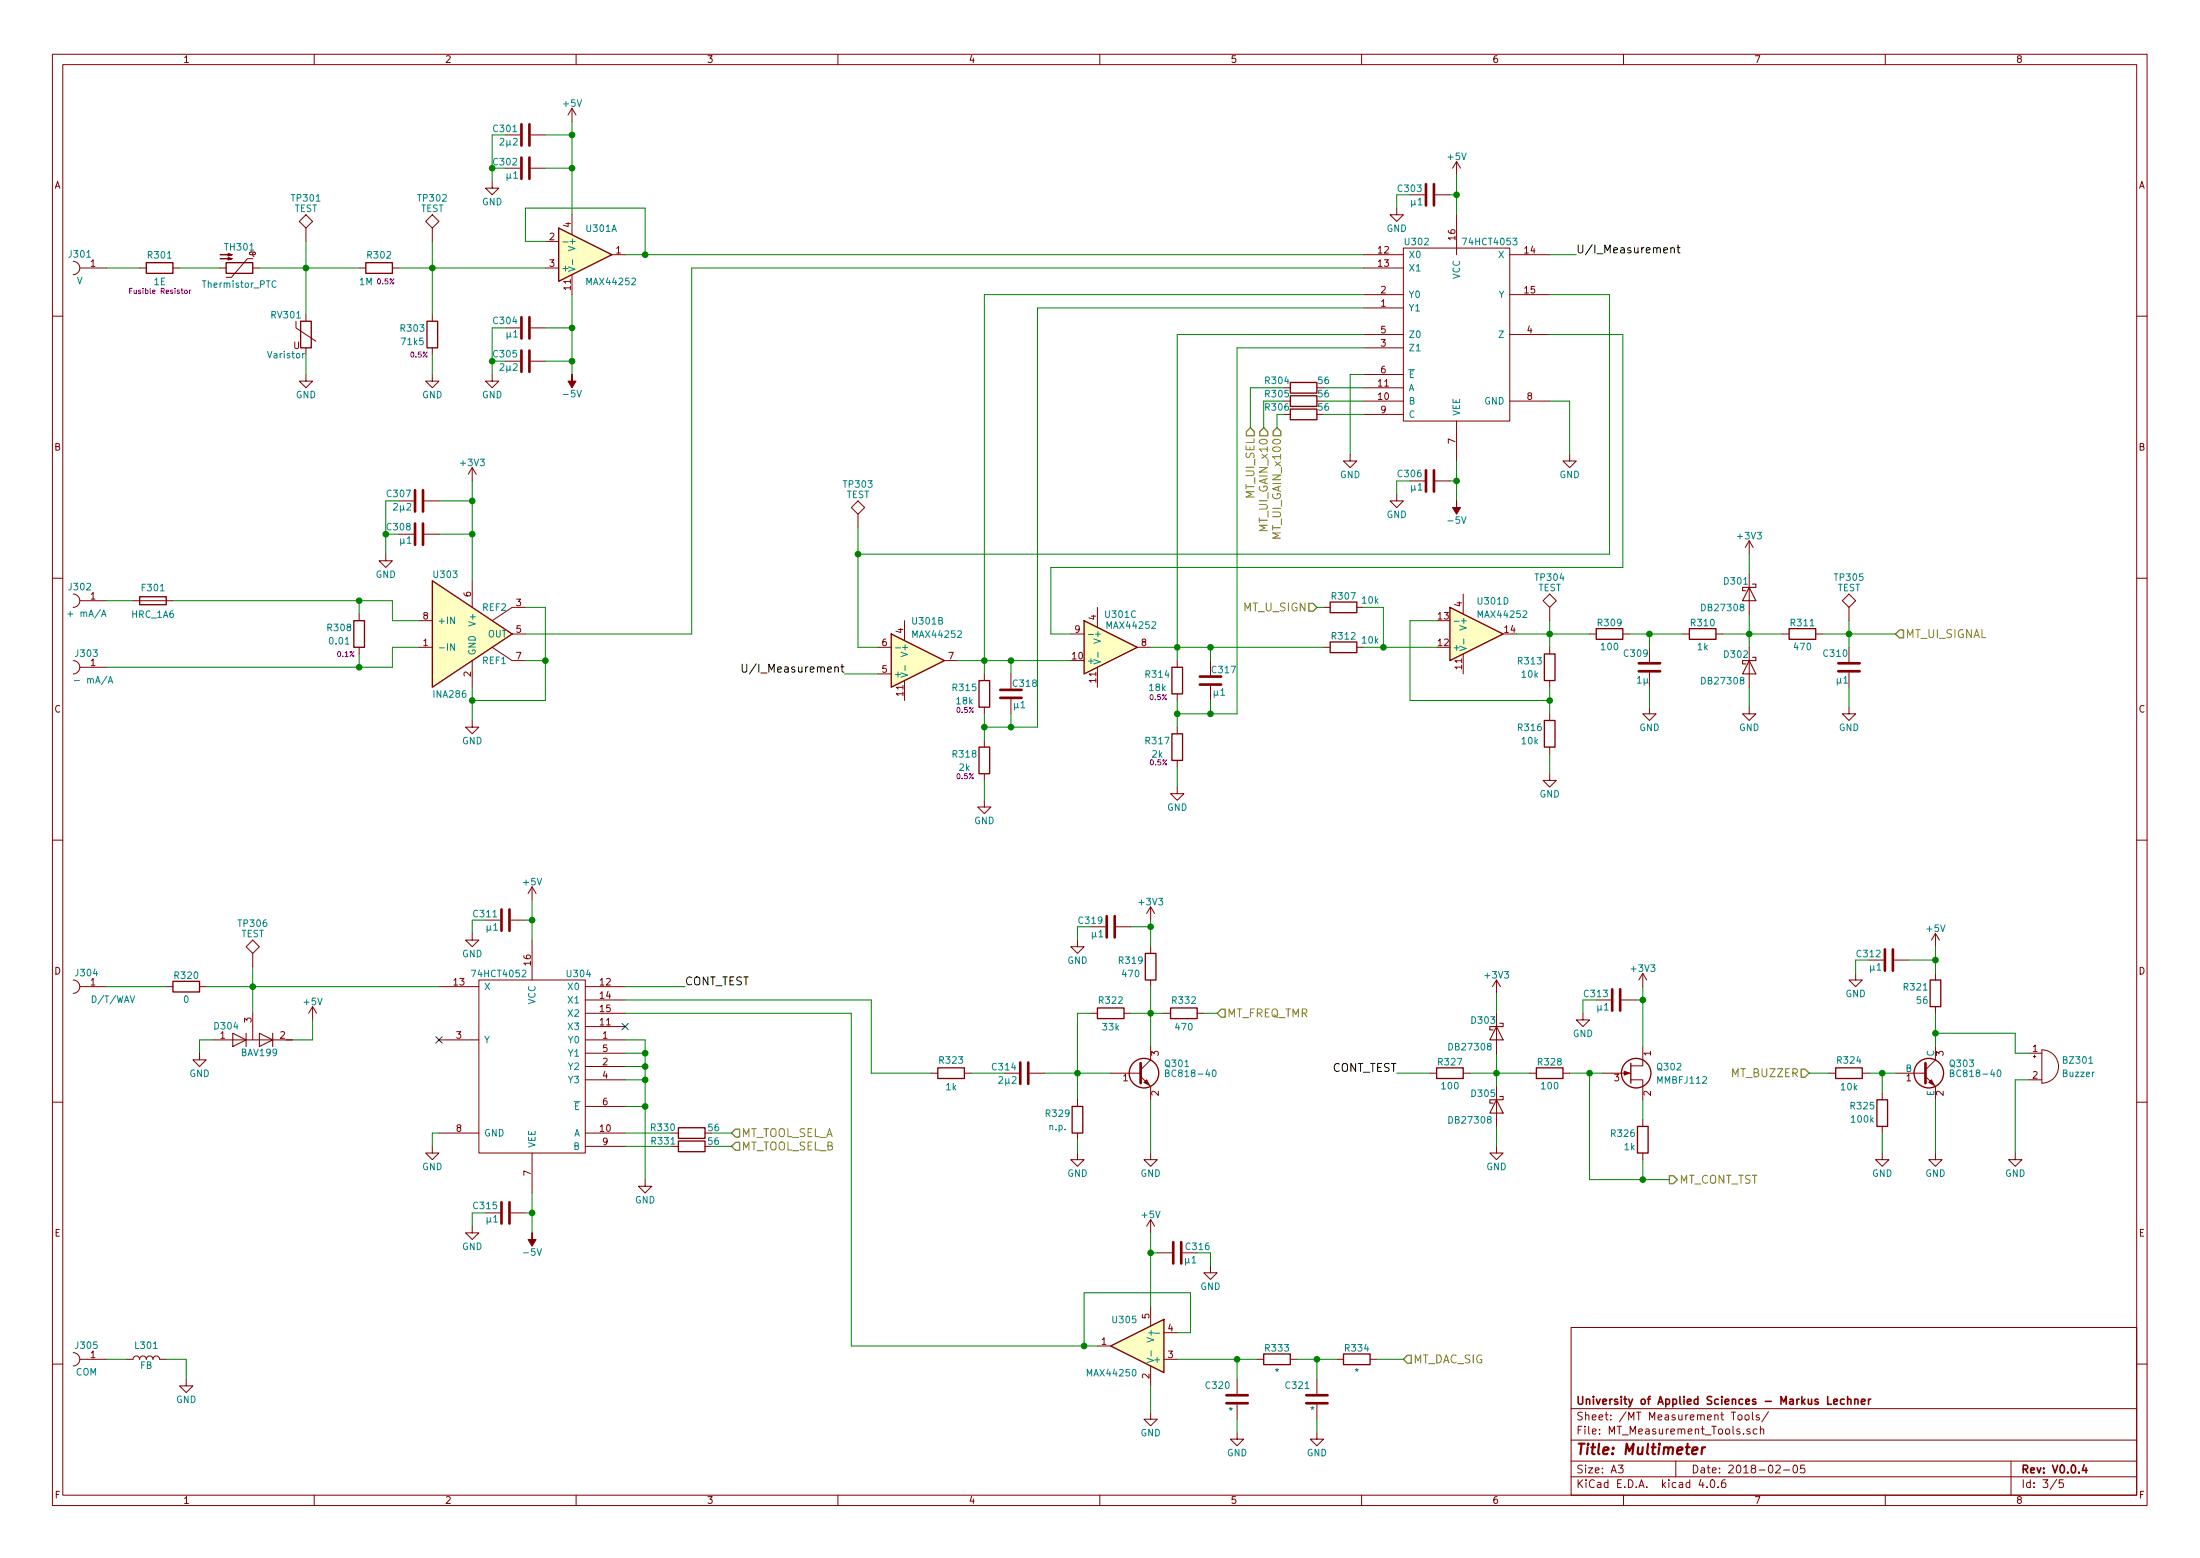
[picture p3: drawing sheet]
<svg xmlns="http://www.w3.org/2000/svg" width="297mm" height="210mm" viewBox="0 0 297 210" stroke-linecap="round" stroke-linejoin="round" font-family="sans-serif">
<g fill="none" stroke="#840000" stroke-width=".14">
<path d="M7.1 7.3h282.8v195.9h-282.8zM8.5 8.7h280v193.1h-280zM42.4 7.3v1.4M68.2 18.2h2M71.7 18.2h1.9M77.2 14.6v1.8M77.2 14.6l-.5 .9M77.2 14.6l.6 .9M77.8 7.3v1.4M113.1 7.3v1.4M148.5 7.3v1.4M183.8 7.3v1.4"/>
<path d="M219.2 7.3v1.4M254.5 7.3v1.4M9.9 35.3a.9 .9 0 0 1 .9 .9 .9 .9 0 0 1-.9 .9M10.8 36.2h3.6M18.9 36.2h.9M23.3 36.2h.9M29.6 36.2h.9M34.1 34.2v.3l.2 .1M34.1 34.9h-.7l-2.1 2.5h-.8M34.1 36.2h.9M34.3 34l.2 .1-.1 .3h-.6l-.1-.2M41.3 29l.9 .9-.9 .9-.9-.9z"/>
<path d="M41.3 30.8v1.8M48.5 36.2h.9M53 36.2h.9M58.4 29l.9 .9-.9 .9-.9-.9zM58.4 30.8v1.8M66.5 24.5v.9h.9l-.9 .9-.9-.9h.9M68.2 22.7h2M71.7 22.7h1.9M73.6 36.2h1.8M73.6 32.6h1.8M77.2 29v2.7M77.2 37.1v2.7"/>
<path d="M82.6 34.4h1.8M184.1 36.2h5.4M184.1 34.4h5.4M184.1 39.8h5.4M188.6 28.1v.9h.9l-.9 .9-.9-.9h.9M189.5 33.5h14.3v23.3h-14.3zM190.4 26.3h2M193.8 26.3h2M196.7 21.8l-.6 .9M196.7 21.8v1.8M196.7 29v5.4M196.7 21.8l.5 .9"/>
<path d="M203.8 34.4h5.4M203.8 39.8h5.4M7.1 42.7h1.4M40 43.4v.9l2.7 1.7M41.3 50.5v.9h.9l-.9 .9-.9-.9h.9M41.3 42.5v.9M41.3 46.9v.9M58.4 50.5v.9h.9l-.9 .9-.9-.9h.9M58.4 42.5v.9M58.4 46.9v.9M66.5 50.5v.9h.9l-.9 .9-.9-.9h.9M68.2 44.3h2"/>
<path d="M68.2 48.7h2M71.7 44.3h1.9M71.7 48.7h1.9M173.3 55.9h.9M177.8 55.9h.9M184.1 41.6h5.4M184.1 46.9h5.4M184.1 45.1h5.4M184.1 50.5h5.4M184.1 54.1h5.4M184.1 55.9h5.4M184.1 52.3h5.4"/>
<path d="M196.7 56.8v5.4M203.8 45.1h5.4M203.8 54.1h5.4M288.5 42.7h1.4M7.1 78h1.4M52.1 74.8v.9h.9l-.9 .9-.9-.9h.9M53.9 72.1h2M53.9 67.6h2M57.3 72.1h2M57.3 67.6h2M63.8 63.1v1.8M63.8 78.4v3.6"/>
<path d="M63.8 63.1l-.6 .9M63.8 63.1l.5 .9M114.9 68.5l.9-.9 .9 .9-.9 .9zM115.8 69.4v1.8M182.3 61.3v.9h.9l-.9 .9-.9-.9h.9M188.6 66.7v.9h.9l-.9 .9-.9-.9h.9M190.4 64.9h2M193.8 64.9h2M211.9 61.3v.9h.9l-.9 .9-.9-.9h.9M236.2 79.3l.9 1.8h-1.8zM236.2 73l-.6 .9M236.2 73v1.8"/>
<path d="M236.2 77.5v5.4M236.2 73l.5 .9M236.6 78.8h.5v.5h-1.8v.4h.4M288.5 78h1.4M9.9 80.2a.9 .9 0 0 1 .9 .9 .9 .9 0 0 1-.9 .9M9.9 89.2a.9 .9 0 0 1 .9 .8 .9 .9 0 0 1-.9 .9M10.8 81.1h3.6M10.8 90h3.6M18 81.1h5.3M48.5 82.9v.9M48.5 87.4v.9M56.6 87.4h1.8"/>
<path d="M56.6 83.8h1.8M63.8 97.2v.9h.9l-.9 .9-.9-.9h.9M63.8 89.2v3.5M66.5 87.4l2.6 1.8h1.8M69.1 85.6h1.8M70.9 82h-1.8l-2.6 1.8M118.5 90.9h1.8M118.5 87.4h1.8M122.1 83.8v2.7M122.1 91.8v2.7M127.5 89.2h1.8M132.9 90.9v.9"/>
<path d="M132.9 95.4v.9M132.9 99.9v.9M136.5 90.9v2M136.5 94.4v1.9M144.6 85.6h1.8M148.2 82v2.7M148.2 90v2.7M153.6 87.4h1.8M158.9 89.2v.8M158.9 93.6v.9M158.9 98.1v.9M163.4 89.2v1.9"/>
<path d="M163.4 92.6v1.9M178.7 87.4h.9M178.7 82h.9M183.2 87.4h.9M183.2 82h.9M197.6 80.2v2.7M197.6 88.3v2.6M208.3 81.1l.9-.9 .9 .9-.9 .9zM209.2 82v1.8M209.2 87.4v.9M209.2 91.8v.9M209.2 96.3v.9"/>
<path d="M214.6 85.6h.9M219.1 85.6h.9M222.7 95.4v.9h.9l-.9 .9-.9-.9h.9M222.7 87.4v1.9M222.7 90.8v1.9M227.2 85.6h.9M231.7 85.6h.9M236.2 95.4v.9h.9l-.9 .9-.9-.9h.9M236.2 89.2l.9 1.7h-1.8zM236.2 87.4v5.3M236.6 88.7h.5v.5h-1.8v.4h.4M240.7 85.6h.9"/>
<path d="M245.2 85.6h.9M248.7 81.1l.9-.9 .9 .9-.9 .9zM249.6 95.4v.9h.9l-.9 .9-.9-.9h.9M249.6 82v1.8M249.6 87.4v1.9M249.6 90.8v1.9M7.1 113.4h1.4M71.8 119.7v1.8M71.8 119.7l-.5 .9M71.8 119.7l.6 .9M132.9 108v.9h.9l-.9 .9-.9-.9h.9M132.9 104.4v.9"/>
<path d="M158.9 106.2v.9h.9l-.9 .9-.9-.9h.9M158.9 102.6v.9M209.2 104.4v.9h.9l-.9 .9-.9-.9h.9M209.2 100.8v.9M288.5 113.4h1.4M9.9 132.3a.9 .9 0 0 1 .9 .9 .9 .9 0 0 1-.9 .9M10.8 133.2h3.6M22.5 133.2h.8M26.9 133.2h.9M31.4 139.4l1.8 .9-1.8 .9zM33.2 139.4v1.8M34.1 126.9l.9 .9-.9 .9-.9-.9z"/>
<path d="M34.1 128.7v1.8M34.1 136.7v3.6M35 139.4l1.8 .9-1.8 .9zM36.8 139.4v1.8M42.2 135.8l-.5 .9M42.2 135.8v1.8M42.2 135.8l.5 .9M59.3 133.2h5.4M63.8 126v.9h.9l-.9 .9-.9-.9h.9M64.7 132.3h14.3v23.3h-14.3zM65.6 124.2h1.9M69 124.2h1.9"/>
<path d="M71.8 126.9v5.4M79 138.5h5.4M79 133.2h5.4M79 134.9h5.4M79 136.7h5.4M145.5 126.9v.9h.9l-.9 .9-.9-.9h.9M147.3 136.7h.9M147.3 125.1h1.9M150.7 125.1h2M151.8 136.7h.9M155.4 122.4v1.8M155.4 127.8v.9"/>
<path d="M155.4 132.3v.9M155.4 122.4l-.6 .9M155.4 122.4l.5 .9M157.2 136.7h.8M161.6 136.7h.9M202.1 138.5l.8 1.8h-1.7zM202.1 132.3l-.6 .9M202.1 132.3v1.8M202.1 136.7v5.4M202.1 132.3l.5 .9M202.5 138.1h.4v.4h-1.7v.5h.4M213.7 136.7v.9h.9l-.9 .9-.9-.9h.9"/>
<path d="M215.5 134.9h2M218.9 134.9h2M221.8 131.4v1.8M221.8 131.4l-.5 .9M221.8 131.4l.5 .9M250.5 131.4v.9h.9l-.9 .9-.9-.9h.9M252.3 129.6h2M255.8 129.6h1.9M261.3 126l-.5 .9M261.3 126v1.8M261.3 131.4v.9M261.3 135.8v.9"/>
<path d="M261.3 126l.6 .9M7.1 148.7h1.4M26.9 142.1v.9h.9l-.9 .9-.9-.9h.9M28.7 140.3h10.8M58.4 154.7v.9h.9l-.9 .9-.9-.9h.9M59.3 140.3h5.4M59.3 152.9h5.4M71.8 155.6v5.4M79 142.1h5.4M79 145.7h5.4M79 140.3h5.4M79 143.9h5.4"/>
<path d="M79 149.3h5.4M79 152.9h5.4M79 154.7h5.4M87.1 159.2v.9h.9l-.9 .9-.9-.9h.9M90.7 152.9h.9M90.7 154.7h.9M95.2 152.9h.9M95.2 154.7h.9M125.7 144.8h.9M130.2 144.8h.9M135.6 144.8h2M139 144.8h2"/>
<path d="M145.5 155.6v.9h.9l-.9 .9-.9-.9h.9M145.5 148.4v.9M145.5 152.9v.9M150 144.8h4M154 145.3l1.4 1.3v1.8M155.4 155.6v.9h.9l-.9 .9-.9-.9h.9M155.4 141.2v1.8l-1.4 1.4M193.1 144.8h.9M197.6 144.8h.9M202.1 154.7v.9h.8l-.8 .9-.9-.9h.9M202.1 148.4l.8 1.8h-1.7zM202.1 146.6v5.4"/>
<path d="M202.5 148h.4v.4h-1.7v.5h.4M206.5 144.8h.9M211 144.8h.9M216.4 144.8h3.8M220.2 145.7h1.6v2.7M221.8 141.2v2.6h-1.6M221.8 151.1v.9M221.8 155.6v.9M247 144.8h.8M251.4 144.8h.9M254.1 155.6v.9h.9l-.9 .9-.9-.9h.9M254.1 147.5v.9"/>
<path d="M254.1 152v.9M255.9 144.8h4.1M260 145.3l1.3 1.3v1.8M261.3 155.6v.9h.9l-.9 .9-.9-.9h.9M261.3 141.2v1.8l-1.3 1.4M272.1 155.6v.9h.9l-.9 .9-.9-.9h.9M273.9 142.1h1.8M273.9 145.7h1.8M274.5 142.6h.4M274.7 142.4v.4M275.7 141.7a2.24 2.24 0 0 1 2.2 2.2 2.24 2.24 0 0 1-2.2 2.3zM288.5 148.7h1.4"/>
<path d="M63.8 165.5v.9h.9l-.9 .9-.9-.9h.9M65.6 163.7h1.9M69 163.7h1.9M155.4 164.6v1.8M155.4 176.3v2.7M155.4 164.6l.5 .9M155.4 164.6l-.6 .9M156.3 169.1h1.9M157.2 179.8h1.7M159.7 169.1h1.9M163.4 170.9v.9h-.9l.9 .9 .9-.9h-.9M212.1 179.1h76.4v22.7h-76.4z"/>
<path d="M7.1 184.1h1.4M9.9 182.5a.9 .9 0 0 1 .9 .9 .9 .9 0 0 1-.9 .9M10.8 183.4h3.6M17.1 183.4h.9a.45 .45 0 0 1 .4-.4 .45 .45 0 0 1 .5 .4 .45 .45 0 0 1 .4-.4 .45 .45 0 0 1 .5 .4 .45 .45 0 0 1 .4-.4 .45 .45 0 0 1 .5 .4 .45 .45 0 0 1 .4-.4 .45 .45 0 0 1 .5 .4h.9M25.1 186.1v.9h.9l-.9 .9-.9-.9h.9M148.2 181.6h1.8M155.4 190.6v.9h-.9l.9 .9 .9-.9h-.9M155.4 184.3v2.7M157.2 183.4h1.7M167 193.3v.9h-.9l.9 .9 .9-.9h-.9M167 186.1v2M167 189.5v2"/>
<path d="M169.7 183.4h.9M174.2 183.4h.9M177.8 193.3v.9h-.9l.9 .9 .9-.9h-.9M177.8 186.1v2M177.8 189.5v2M180.5 183.4h.9M185 183.4h.9M212.1 199.3h76.4M212.1 197.2h76.4M212.1 194.3h76.4M212.1 190.1h76.4M218.5 197.7h.6l-.3 .4 .3 .1v.5l-.1 .1-.5-.1"/>
<path d="M226.3 197.2v2.1M229.7 199.6l-.3 .8h.7M231 199.8l.2-.1a.58 .58 0 0 1 .4 .4 .58 .58 0 0 1-.2 .6l-.1 .1a.56 .56 0 0 1-.3-1zM232.9 199.7a.42 .42 0 0 0-.5 .4l.1 .6 .1 .1 .4-.1v-.4l-.1-.2h-.3l-.2 .2M234.7 191l.1-.1 .4 .1v.4l-.1 .2h-.3l-.1-.1zM235.7 191l.1-.1 .3 .1 .1 .4-.1 .2h-.3l-.1-.1zM236.3 192.9a.25 .25 0 0 0-.4 .1l.4 .3-.1 .2h-.3M236.6 190.6v.9l.1 .1M237.2 192.9l-.3-.1-.2 .2 .1 .4 .1 .1h.3M237.5 191a.26 .26 0 0 0-.4 .1l.1 .1 .3 .1 .1 .1-.2 .2h-.3M237.7 192.9l.1-.1 .3 .1v.6M237.7 192.5v1"/>
<path d="M238.8 190.5l-.9 1.4M239.8 197.8l.4-.1 .2 .3-.7 .8h.7M240.8 198.4h.8M242.2 197.8l.1-.1a.58 .58 0 0 1 .5 .5 .58 .58 0 0 1-.2 .5l-.2 .1a.56 .56 0 0 1-.2-1zM243.6 197.7h-.5v.5l.2-.1 .3 .1 .1 .1-.1 .4-.1 .1-.4-.1M271.5 197.2v4.6M277.7 199.6l-.9 1.4M278.6 199.7h-.5l-.1 .5 .2-.1h.3l.1 .2v.4l-.2 .1-.4-.1M288.5 184.1h1.4M42.4 201.8v1.4M77.8 201.8v1.4M113.1 201.8v1.4"/>
<path d="M148.5 201.8v1.4M183.8 201.8v1.4M219.2 201.8v1.4M230.5 200.7v.1M232 200.7v.1M254.5 201.8v1.4"/>
</g>
<path d="M247.6 189.2l.5-.1-.1-.2-.3-.1-.1 .2v.5h.4M249 188.9l-.3-.1-.2 .2v.4l.2 .1h.3M249.5 188.9l.1-.1 .3 .1v.6M249.5 188.5v1M250.4 188.9l.2-.1 .2 .1 .1 .6M250.4 188.8v.7M251.3 189.2l.5-.1v-.2l-.3-.1-.2 .2 .1 .5h.4M252.3 188.8v.7M252.6 188.8l-.3 .2M281.4 197.7l-.3 .7h.7M281.7 198.1v.7" fill="none" stroke="#840000" stroke-width=".22"/>
<path d="M228.5 195.8l.7-.2v-.2h-.6l-.1 .6 .1 .2h.4M229.8 195.3l-.1 .9M230.2 195.3l-.2 .1-.2 .2" fill="none" stroke="#840000" stroke-width=".29"/>
<g fill="none" stroke="#840000" stroke-width=".36">
<path d="M70.4 16.8v2.8M71.5 16.8v2.8M70.4 21.3v2.8M71.5 21.3v2.8M192.5 24.9v2.8M193.6 24.9v2.8M70.4 42.8v2.9M70.4 47.3v2.9M71.5 42.8v2.9M71.5 47.3v2.9M56 66.2v2.8M56 70.7v2.8"/>
<path d="M57.1 66.2v2.8M57.1 70.7v2.8M192.5 63.5v2.8M193.6 63.5v2.8M135.1 93.1h2.8M135.1 94.2h2.8M162 91.3h2.9M162 92.4h2.9M221.3 89.5h2.8M221.3 90.6h2.8M248.2 89.5h2.9M248.2 90.6h2.9"/>
<path d="M67.7 122.7v2.9M68.8 122.7v2.9M149.4 123.6v2.9M150.5 123.6v2.9M217.7 133.5v2.9M218.8 133.5v2.9M254.5 128.1v2.9M255.6 128.1v2.9M137.8 143.4v2.9M138.8 143.4v2.9M154 143.5v2.7M260 143.5v2.7"/>
<path d="M67.7 162.2v2.9M68.8 162.2v2.9M158.4 167.6v2.9M159.5 167.6v2.9M165.6 188.3h2.9M165.6 189.4h2.9M176.4 188.3h2.8M176.4 189.4h2.8"/>
</g>
<g fill="none" stroke="#840000" stroke-width=".18">
<path d="M19.8 35.5h3.5v1.4h-3.5zM30.5 35.5h3.6v1.4h-3.6zM49.4 35.5h3.6v1.4h-3.6zM75.4 30.8l7.2 3.6-7.2 3.6zM40.6 43.4h1.4v3.5h-1.4zM57.7 43.4h1.4v3.5h-1.4zM174.2 51.6h3.6v1.5h-3.6zM174.2 53.4h3.6v1.4h-3.6zM174.2 55.2h3.6v1.4h-3.6zM58.4 78.4l10.7 7.2-10.7 7.1zM18.9 80.5h3.6v1.1h-3.6zM47.8 83.8h1.4v3.6h-1.4z"/>
<path d="M120.3 85.6l7.2 3.6-7.2 3.5zM132.2 91.8h1.4v3.6h-1.4zM146.4 83.8l7.2 3.6-7.2 3.5zM158.2 90h1.5v3.6h-1.5zM158.2 99h1.5v3.6h-1.5zM179.6 86.6h3.6v1.5h-3.6zM179.6 81.2h3.6v1.5h-3.6zM195.8 82l7.1 3.6-7.1 3.6zM208.5 88.3h1.5v3.5h-1.5zM208.5 97.2h1.5v3.6h-1.5zM215.5 84.8h3.6v1.5h-3.6zM228.1 84.8h3.6v1.5h-3.6z"/>
<path d="M241.6 84.8h3.6v1.5h-3.6zM132.2 100.8h1.4v3.6h-1.4zM23.3 132.4h3.6v1.5h-3.6zM148.2 136h3.6v1.5h-3.6zM154.6 128.7h1.5v3.6h-1.5zM158 136h3.6v1.5h-3.6zM260.6 132.3h1.4v3.5h-1.4zM91.6 152.2h3.6v1.4h-3.6zM91.6 154h3.6v1.4h-3.6zM126.6 144.1h3.6v1.4h-3.6zM144.8 149.3h1.4v3.6h-1.4zM194 144.1h3.6v1.4h-3.6z"/>
<path d="M207.4 144.1h3.6v1.4h-3.6zM220.2 143.5v2.7M221.1 152h1.4v3.6h-1.4zM247.8 144.1h3.6v1.4h-3.6zM253.4 148.4h1.5v3.6h-1.5zM150 181.6l7.2-3.5v7.1zM170.6 182.7h3.6v1.5h-3.6zM181.4 182.7h3.6v1.5h-3.6z"/>
<circle cx="154.5" cy="144.8" r="1.99"/>
<circle cx="220.9" cy="144.8" r="1.99"/>
<circle cx="260.4" cy="144.8" r="1.99"/>
</g>
<g fill="none" stroke="#008400" stroke-width=".14">
<path d="M66.5 18.2v6.3M73.6 18.2h3.6M77.2 16.4v12.6M14.4 36.2h4.5M24.2 36.2h5.4M35 36.2h13.5M41.3 32.6v9.9M53.9 36.2h19.7M58.4 32.6v9.9M73.6 22.7h3.6M73.6 32.6h-2.7v-4.5h16.2v6.3M77.2 39.8v10.7"/>
<path d="M84.4 34.4h99.7M184.1 36.2h-90.7v49.4h-22.5M184.1 39.8h-51.2v51.1M188.6 26.3v1.8M195.8 26.3h.9M196.7 23.6v5.4M209.2 34.4h3.6M209.2 39.8h8.1v35h-101.5M41.3 47.8v2.7M58.4 47.8v2.7M66.5 48.7h1.7M68.2 44.3h-1.7v6.2"/>
<path d="M73.6 44.3h3.6M73.6 48.7h3.6M173.3 54.1h-2.7v3.6M173.3 52.3h-4.5v5.4M173.3 55.9h-.9v1.8M178.7 54.1h5.4M178.7 52.3h5.4M178.7 55.9h5.4M184.1 50.5h-1.8v10.8M184.1 45.1h-25.2v44.1M184.1 41.6h-44v56.5h-7.2M184.1 46.9h-17.1v49.4h-8.1"/>
<path d="M209.2 54.1h2.7v7.2M209.2 45.1h9.9v31.5h-77.2v9h2.7M52.1 72.1h1.8M53.9 67.6h-1.8v7.2M59.3 67.6h4.5M59.3 72.1h4.5M63.8 64.9v13.5M115.8 71.2v16.2h2.7M190.4 64.9h-1.8v1.8M195.8 64.9h.9M196.7 62.2v5.4M236.2 74.8v2.7"/>
<path d="M14.4 81.1h3.6M23.3 81.1h29.7v2.7h3.6M48.5 81.1v1.8M48.5 88.3v1.7M56.6 87.4h-3.6v2.6h-38.6M63.8 92.7v4.5M70.9 89.2h2.7M70.9 82h2.7v12.5h-9.8M114 90.9h4.5M129.3 89.2h15.3M132.9 96.3v3.6M136.5 89.2v1.7"/>
<path d="M136.5 96.3v1.8M155.4 87.4h23.3M158.9 94.5v3.6M163.4 87.4v1.8M163.4 94.5v1.8M177.8 82h.9M184.1 87.4h9.9M184.1 82h2.7v5.4M194 83.8h-3.6v10.7h18.8M204.7 85.6h9.9M209.2 83.8v3.6M209.2 92.7v3.6"/>
<path d="M220 85.6h7.2M222.7 85.6v1.8M222.7 92.7v2.7M232.6 85.6h8.1M236.2 82.9v4.5M236.2 92.7v2.7M246.1 85.6h9.8M249.6 83.8v3.6M249.6 92.7v2.7M132.9 105.3v2.7M158.9 103.5v2.7M209.2 101.7v2.7"/>
<path d="M14.4 133.2h8.1M27.8 133.2h31.5M34.1 130.5v6.2M42.2 137.6v2.7h-2.7M63.8 124.2v1.8M70.9 124.2h.9M71.8 121.5v5.4M84.4 134.9h33.2v9.9h8.1M84.4 133.2h8.1M84.4 136.7h30.5v44.9h33.3M145.5 125.1v1.8M147.3 136.7h-1.8v11.7"/>
<path d="M152.7 136.7h4.5M152.7 125.1h2.7M155.4 124.2v3.6M155.4 133.2v8M162.5 136.7h1.8M202.1 134.1v2.6M213.7 134.9v1.8M220.9 134.9h.9M221.8 133.2v8M250.5 129.6v1.8M257.7 129.6h3.6M261.3 127.8v3.6"/>
<path d="M261.3 136.7v4.5M261.3 139.4h10.8v2.7h1.8M28.7 140.3h-1.8v1.8M59.3 152.9h-.9v1.8M84.4 140.3h2.7v18.9M84.4 152.9h6.3M84.4 149.3h2.7M84.4 143.9h2.7M84.4 142.1h2.7M84.4 145.7h2.7M84.4 154.7h6.3M96.1 152.9h2.7"/>
<path d="M96.1 154.7h2.7M131.1 144.8h4.5M141 144.8h9M145.5 153.8v1.8M155.4 148.4v7.2M188.6 144.8h4.5M198.5 144.8h8M202.1 142.1v4.5M202.1 152v2.7M211.9 144.8h4.5M214.6 144.8v14.4h10.8M221.8 148.4v2.7"/>
<path d="M221.8 156.5v2.7M244.3 144.8h2.7M252.3 144.8h3.6M254.1 144.8v2.7M254.1 152.9v2.7M261.3 148.4v7.2M273.9 145.7h-1.8v9.9M65.6 163.7h-1.8v1.8M70.9 163.7h.9M71.8 161v5.4M155.4 166.4v9.9M155.4 169.1h.9"/>
<path d="M158.9 179.8h1.8v-5.3h-14.3v7.1M163.4 169.1v1.8M14.4 183.4h2.7M22.5 183.4h2.6v2.7M155.4 187v3.6M158.9 183.4h10.8M167 183.4v2.7M167 191.5v1.8M175.1 183.4h5.4M177.8 183.4v2.7M177.8 191.5v1.8M185.9 183.4h3.6"/>
</g>
<g fill="#008400" stroke="#008400" stroke-width=".18">
<circle cx="261.3" cy="129.6" r=".36"/>
<circle cx="254.1" cy="144.8" r=".36"/>
<circle cx="77.2" cy="22.7" r=".36"/>
<circle cx="77.2" cy="18.2" r=".36"/>
<circle cx="66.5" cy="22.7" r=".36"/>
<circle cx="77.2" cy="44.3" r=".36"/>
<circle cx="77.2" cy="48.7" r=".36"/>
<circle cx="66.5" cy="48.7" r=".36"/>
<circle cx="58.4" cy="36.2" r=".36"/>
<circle cx="196.7" cy="26.3" r=".36"/>
<circle cx="196.7" cy="64.9" r=".36"/>
<circle cx="87.1" cy="34.4" r=".36"/>
<circle cx="132.9" cy="89.2" r=".36"/>
<circle cx="132.9" cy="98.1" r=".36"/>
<circle cx="158.9" cy="87.4" r=".36"/>
<circle cx="158.9" cy="96.3" r=".36"/>
<circle cx="209.2" cy="94.5" r=".36"/>
<circle cx="186.8" cy="87.4" r=".36"/>
<circle cx="236.2" cy="85.6" r=".36"/>
<circle cx="222.7" cy="85.6" r=".36"/>
<circle cx="209.2" cy="85.6" r=".36"/>
<circle cx="63.8" cy="67.6" r=".36"/>
<circle cx="63.8" cy="72.1" r=".36"/>
<circle cx="52.1" cy="72.1" r=".36"/>
<circle cx="63.8" cy="94.5" r=".36"/>
<circle cx="48.5" cy="81.1" r=".36"/>
<circle cx="48.5" cy="90" r=".36"/>
<circle cx="41.3" cy="36.2" r=".36"/>
<circle cx="34.1" cy="133.2" r=".36"/>
<circle cx="71.8" cy="163.7" r=".36"/>
<circle cx="71.8" cy="124.2" r=".36"/>
<circle cx="87.1" cy="149.3" r=".36"/>
<circle cx="87.1" cy="143.9" r=".36"/>
<circle cx="87.1" cy="142.1" r=".36"/>
<circle cx="87.1" cy="145.7" r=".36"/>
<circle cx="73.6" cy="89.2" r=".36"/>
<circle cx="261.3" cy="139.4" r=".36"/>
<circle cx="214.6" cy="144.8" r=".36"/>
<circle cx="249.6" cy="85.6" r=".36"/>
<circle cx="145.5" cy="144.8" r=".36"/>
<circle cx="155.4" cy="136.7" r=".36"/>
<circle cx="155.4" cy="169.1" r=".36"/>
<circle cx="146.4" cy="181.6" r=".36"/>
<circle cx="221.8" cy="134.9" r=".36"/>
<circle cx="202.1" cy="144.8" r=".36"/>
<circle cx="221.8" cy="159.2" r=".36"/>
<circle cx="115.8" cy="74.8" r=".36"/>
<circle cx="136.5" cy="89.2" r=".36"/>
<circle cx="136.5" cy="98.1" r=".36"/>
<circle cx="163.4" cy="87.4" r=".36"/>
<circle cx="155.4" cy="125.1" r=".36"/>
<circle cx="177.8" cy="183.4" r=".36"/>
<circle cx="167" cy="183.4" r=".36"/>
<circle cx="163.4" cy="96.3" r=".36"/>
</g>
<g fill="#840000" stroke="#840000" stroke-width=".14">
<path d="M260.8 145.7l.3 .7-.7-.3z"/>
<path d="M77.2 50.5v.9h.6l-.6 .9-.5-.9h.5z"/>
<path d="M196.7 67.6v.9h.5l-.5 .9-.6-.9h.6z"/>
<path d="M29.7 34.4h1.6l-.5 .2v-.4l.5 .2z"/>
<path d="M29.7 34.9h1.6l-.5 .2v-.4l.5 .2z"/>
<path d="M71.8 166.4v.9h.6l-.6 .9-.5-.9h.5z"/>
<path d="M219.3 144.6l.7 .2-.7 .3z"/>
<path d="M154.5 146.1l.3-.4 .4 .7z"/>
</g>
<g fill="none" stroke="#008484" stroke-width=".14">
<path d="M37.3 38a.43 .43 0 0 0-.6 .3 .43 .43 0 0 0 .4 .5l.2-.1M76 32.6h.7M76.7 36l.9 .3-.9 .3M77.3 35v.7M41.1 47.7l-.2 .2M10 91.8h.7M13.7 83.2l.3-.9 .3 .9M13.8 82.9h.4M14.6 92.2l.3-.9 .3 .9M14.7 91.9h.4M61.4 86.9v.9l-.6-.9v.9M120.9 87.4h.7"/>
<path d="M121.6 90.8l.9 .3-.9 .3M122.2 89.8v.7M146.9 85.6h.7M147.7 89l.9 .3-.9 .3M148.2 88v.7M196.3 83.8h.7M197.1 87.2l.9 .3-.9 .3M197.6 86.2v.7M157.4 144.8l.4-.1v-.2l-.4-.1v.9h.3l.1-.1 .1-.2-.2-.2M163.8 144.5l.1-.1a.48 .48 0 0 1 .3 .4 .48 .48 0 0 1-.3 .5l-.2-.3zM263.3 144.8l.5-.1v-.2l-.5-.1v.9h.4l.1-.1v-.2l-.2-.2M269.7 144.5l.1-.1a.48 .48 0 0 1 .4 .4 .48 .48 0 0 1-.4 .5l-.1-.3z"/>
<path d="M155.9 179.9h.7M154.9 183.3l.9 .3-.9 .3M155.4 182.3v.7"/>
</g>
<path d="M168.8 57.7l.6 .6v.5h-1.1v-.5zM170.6 57.7l.6 .6v.5h-1.1v-.5zM172.4 57.7l.6 .6v.5h-1.1v-.5zM176.7 81.4h.6l.5 .6-.5 .5h-.6zM256.5 85h.5v1.1h-.5l-.6-.5zM164.3 136.7l.6-.5h.5v1.1h-.5zM98.8 152.9l.5-.5h.6v1h-.6zM98.8 154.7l.5-.5h.6v1h-.6zM225.4 158.7h.5l.6 .5-.6 .5h-.5zM243.2 144.3h.5l.6 .5-.6 .6h-.5zM190 182.9h.6v1.1h-.6l-.5-.6z" fill="none" stroke="#848400" stroke-width=".18"/>
<g fill="#ffffc2" stroke="#ffffc2" stroke-width=".14">
<path d="M75.4 30.8l7.2 3.6-7.2 3.6z"/>
<path d="M120.3 85.6l7.2 3.6-7.2 3.5z"/>
<path d="M146.4 83.8l7.2 3.6-7.2 3.5z"/>
<path d="M195.8 82l7.1 3.6-7.1 3.6z"/>
<path d="M58.4 78.4l10.7 7.2-10.7 7.1z"/>
<path d="M150 181.6l7.2-3.5v7.1z"/>
</g>
<path d="M225.6 33.5h.1a.25 .25 0 0 1 .4 .1v.5M225.6 33.4v.7M226.4 33.4h.4M226.6 33.1v.9l.2 .1M100.2 89.6v.9l.2 .2h.2l.2-.2v-.9M102.1 89.6l-.9 1.4" fill="none" stroke="#000" stroke-width=".14"/>
<path d="M17.5 39.3h.2M17.9 38.9h-.4v.7M24.9 39.2l.2-.1 .2 .1-.1 .4-.3-.1zM25.6 39.1v.5M25.8 39.1l-.2 .2" fill="none" stroke="#840084" stroke-width=".14"/>
<path d="M58.8 139.9l.9 .9M59.7 139.9l-.9 .9M84 138.1l.8 .9M84.8 138.1l-.8 .9" fill="none" stroke="#000084" stroke-width=".14"/>
<text font-size="2" fill="#840000" x="212.8" y="196.3">Title: Multimeter</text>
<g font-size="1.5">
<text x="212.8" y="34.2">U/I_Measurement</text>
<text x="101.6" y="90.8">U/I_Measurement</text>
<text x="92.5" y="133">CONT_TEST</text>
<text x="179.7" y="144.6">CONT_TEST</text>
</g>
<g font-size="1.5" fill="#848400">
<text x="169.4" y="67.3" transform="rotate(-90 169.4 67.3)">MT_UI_SEL</text>
<text x="171.2" y="71.5" transform="rotate(-90 171.2 71.5)">MT_UI_GAIN_x10</text>
<text x="173" y="72.3" transform="rotate(-90 173 72.3)">MT_UI_GAIN_x100</text>
<text x="167.9" y="82.5">MT_U_SIGN</text>
<text x="257.3" y="86.1">MT_UI_SIGNAL</text>
<text x="165.7" y="137.3">MT_FREQ_TMR</text>
<text x="233.8" y="145.4">MT_BUZZER</text>
<text x="100.1" y="153.4">MT_TOOL_SEL_A</text>
<text x="100.1" y="155.2">MT_TOOL_SEL_B</text>
<text x="226.8" y="159.7">MT_CONT_TST</text>
<text x="190.8" y="184">MT_DAC_SIG</text>
</g>
<g font-size="1.5" fill="#840000">
<text x="212.8" y="191.7">Sheet: /MT Measurement Tools/</text>
<text x="212.8" y="189.6">University of Applied Sciences - Markus Lechner</text>
<text x="212.8" y="193.6">File: MT_Measurement_Tools.sch</text>
<text x="212.8" y="200.8">KiCad E.D.A. kicad 4.0.6</text>
<text x="212.8" y="198.8">Size: A3</text>
<text x="228.4" y="198.8">Date: 2018-02-05</text>
<text x="272.9" y="198.8">Rev: V0.0.4</text>
<text x="272.9" y="200.8">Id: 3/5</text>
</g>
<g font-size="1.3" fill="#840000">
<text x="24.7" y="8.5">1</text>
<text x="60.1" y="8.5">2</text>
<text x="95.5" y="8.5">3</text>
<text x="130.8" y="8.5">4</text>
<text x="166.2" y="8.5">5</text>
<text x="201.5" y="8.5">6</text>
<text x="236.9" y="8.5">7</text>
<text x="272.2" y="8.5">8</text>
<text x="7.3" y="25.4">A</text>
<text x="288.7" y="25.4">A</text>
<text x="12.2" y="36">1</text>
<text x="74.2" y="32.4">2</text>
<text x="74.2" y="36">3</text>
<text x="77" y="30.7" transform="rotate(-90 77 30.7)">4</text>
<text x="83.2" y="34.2">1</text>
<text x="186.1" y="34.2">12</text>
<text x="186.1" y="36">13</text>
<text x="196.5" y="32.4" transform="rotate(-90 196.5 32.4)">16</text>
<text x="205.9" y="34.2">14</text>
<text x="77" y="39.1" transform="rotate(-90 77 39.1)">11</text>
<text x="186.4" y="41.4">1</text>
<text x="186.4" y="39.6">2</text>
<text x="205.9" y="39.6">15</text>
<text x="39.6" y="47.1">U</text>
<text x="186.4" y="46.8">3</text>
<text x="186.4" y="45">5</text>
<text x="206.2" y="45">4</text>
<text x="186.1" y="53.9">10</text>
<text x="186.1" y="52.2">11</text>
<text x="186.4" y="50.4">6</text>
<text x="206.2" y="53.9">8</text>
<text x="186.4" y="55.7">9</text>
<text x="196.5" y="59.9" transform="rotate(-90 196.5 59.9)">7</text>
<text x="7.3" y="60.8">B</text>
<text x="288.7" y="60.8">B</text>
<text x="12.2" y="80.9">1</text>
<text x="57.1" y="83.6">8</text>
<text x="63.6" y="80.5" transform="rotate(-90 63.6 80.5)">6</text>
<text x="69.7" y="81.8">3</text>
<text x="148" y="83.7" transform="rotate(-90 148 83.7)">4</text>
<text x="194.2" y="83.6">13</text>
<text x="197.4" y="81.9" transform="rotate(-90 197.4 81.9)">4</text>
<text x="12.2" y="89.9">1</text>
<text x="57.1" y="87.2">1</text>
<text x="69.7" y="85.4">5</text>
<text x="69.7" y="89">7</text>
<text x="119.1" y="87.2">6</text>
<text x="121.9" y="85.5" transform="rotate(-90 121.9 85.5)">4</text>
<text x="128.1" y="89">7</text>
<text x="144.8" y="89">10</text>
<text x="145.1" y="85.4">9</text>
<text x="154.1" y="87.2">8</text>
<text x="194.2" y="87.2">12</text>
<text x="203.2" y="85.4">14</text>
<text x="63.6" y="91.3" transform="rotate(-90 63.6 91.3)">2</text>
<text x="119.1" y="90.8">5</text>
<text x="121.9" y="93.9" transform="rotate(-90 121.9 93.9)">11</text>
<text x="148" y="92.1" transform="rotate(-90 148 92.1)">11</text>
<text x="197.4" y="90.3" transform="rotate(-90 197.4 90.3)">11</text>
<text x="7.3" y="96.2">C</text>
<text x="288.7" y="96.2">C</text>
<text x="7.3" y="131.5">D</text>
<text x="71.7" y="130.2" transform="rotate(-90 71.7 130.2)">16</text>
<text x="288.7" y="131.5">D</text>
<text x="12.2" y="133">1</text>
<text x="33.9" y="138" transform="rotate(-90 33.9 138)">3</text>
<text x="61.3" y="133">13</text>
<text x="81" y="133">12</text>
<text x="81" y="134.8">14</text>
<text x="81" y="136.6">15</text>
<text x="29.7" y="140.2">1</text>
<text x="37.8" y="140.2">2</text>
<text x="61.6" y="140.2">3</text>
<text x="81" y="138.4">11</text>
<text x="81.4" y="140.2">1</text>
<text x="81.4" y="143.7">2</text>
<text x="81.4" y="142">5</text>
<text x="156.4" y="142.5" transform="rotate(-90 156.4 142.5)">3</text>
<text x="222.9" y="142.5" transform="rotate(-90 222.9 142.5)">1</text>
<text x="262.4" y="142.5" transform="rotate(-90 262.4 142.5)">3</text>
<text x="274.4" y="142">1</text>
<text x="81.4" y="145.5">4</text>
<text x="81.4" y="149.1">6</text>
<text x="151.6" y="145.9">1</text>
<text x="156.4" y="147.9" transform="rotate(-90 156.4 147.9)">2</text>
<text x="218" y="145.9">3</text>
<text x="222.9" y="147.9" transform="rotate(-90 222.9 147.9)">2</text>
<text x="257.4" y="145.9">1</text>
<text x="262.4" y="147.9" transform="rotate(-90 262.4 147.9)">2</text>
<text x="274.4" y="145.5">2</text>
<text x="61.6" y="152.7">8</text>
<text x="81" y="152.7">10</text>
<text x="81.4" y="154.5">9</text>
<text x="71.7" y="158.6" transform="rotate(-90 71.7 158.6)">7</text>
<text x="7.4" y="166.9">E</text>
<text x="288.8" y="166.9">E</text>
<text x="155.2" y="177.9" transform="rotate(-90 155.2 177.9)">5</text>
<text x="157.7" y="179.7">4</text>
<text x="12.2" y="183.3">1</text>
<text x="148.7" y="181.5">1</text>
<text x="157.7" y="183.3">3</text>
<text x="155.2" y="186" transform="rotate(-90 155.2 186)">2</text>
<text x="7.4" y="202.2">F</text>
<text x="24.7" y="202.9">1</text>
<text x="60.1" y="202.9">2</text>
<text x="95.5" y="202.9">3</text>
<text x="130.8" y="202.9">4</text>
<text x="166.2" y="202.9">5</text>
<text x="201.5" y="202.9">6</text>
<text x="236.9" y="202.9">7</text>
<text x="272.2" y="202.9">8</text>
<text x="288.8" y="202.2">F</text>
</g>
<g font-size="1.3" fill="#008400">
<text x="66.7" y="17.8">C301</text>
<text x="66.7" y="22.3">C302</text>
<text x="188.8" y="25.9">C303</text>
<text x="64" y="123.8">C311</text>
<text x="145.7" y="124.7">C319</text>
<text x="250.8" y="129.2">C312</text>
<text x="214" y="134.6">C313</text>
<text x="160.2" y="168.7">C316</text>
</g>
<g font-size="1.3" fill="#008484">
<text x="76.1" y="14.4">+5V</text>
<text x="67.6" y="19.6">2µ2</text>
<text x="195.5" y="21.6">+5V</text>
<text x="39.5" y="27.2">TP301</text>
<text x="39.7" y="28.6">TEST</text>
<text x="56.5" y="27.2">TP302</text>
<text x="56.8" y="28.6">TEST</text>
<text x="65.1" y="27.7">GND</text>
<text x="68.4" y="24.1">µ1</text>
<text x="190.6" y="27.7">µ1</text>
<text x="9.4" y="34.7">J301</text>
<text x="20.1" y="34.9">R301</text>
<text x="30.5" y="33.8">TH301</text>
<text x="49.7" y="34.9">R302</text>
<text x="77.7" y="33.6" transform="rotate(-90 77.7 33.6)">V+</text>
<text x="79.2" y="31.3">U301A</text>
<text x="187.2" y="31.3">GND</text>
<text x="189.8" y="33.1">U302</text>
<text x="190.2" y="34.8">X0</text>
<text x="197.8" y="33.1">74HCT4053</text>
<text x="202.3" y="34.8">X</text>
<text x="10.3" y="38.3">V</text>
<text x="20.8" y="38.5">1E</text>
<text x="27.5" y="38.8">Thermistor_PTC</text>
<text x="48.5" y="38.5">1M</text>
<text x="75.8" y="36.6">+</text>
<text x="79.4" y="38.5">MAX44252</text>
<text x="190.2" y="40.2">Y0</text>
<text x="190.2" y="36.6">X1</text>
<text x="197.1" y="37.7" transform="rotate(-90 197.1 37.7)">VCC</text>
<text x="202.3" y="40.2">Y</text>
<text x="36.7" y="43">RV301</text>
<text x="54.2" y="44.8">R303</text>
<text x="54.3" y="46.5">71k5</text>
<text x="66.7" y="43.7">C304</text>
<text x="68.4" y="45.5">µ1</text>
<text x="190.2" y="42">Y1</text>
<text x="190.2" y="47.4">Z1</text>
<text x="190.2" y="45.6">Z0</text>
<text x="202.4" y="45.6">Z</text>
<text x="36.3" y="48.3">Varistor</text>
<text x="39.9" y="53.7">GND</text>
<text x="57" y="53.7">GND</text>
<text x="65.1" y="53.7">GND</text>
<text x="66.7" y="48.2">C305</text>
<text x="67.6" y="50">2µ2</text>
<text x="76.2" y="53.6">-5V</text>
<text x="170.9" y="51.8">R304</text>
<text x="170.9" y="53.6">R305</text>
<text x="178" y="51.8">56</text>
<text x="178" y="53.6">56</text>
<text x="190.2" y="51">E</text>
<text x="190.2" y="52.8">A</text>
<text x="170.9" y="55.4">R306</text>
<text x="178" y="55.4">56</text>
<text x="190.2" y="56.4">C</text>
<text x="190.2" y="54.6">B</text>
<text x="197.1" y="56.1" transform="rotate(-90 197.1 56.1)">VEE</text>
<text x="200.3" y="54.6">GND</text>
<text x="62.3" y="62.9">+3V3</text>
<text x="114" y="65.8">TP303</text>
<text x="180.9" y="64.5">GND</text>
<text x="188.8" y="64.4">C306</text>
<text x="210.5" y="64.5">GND</text>
<text x="52.3" y="71.6">C308</text>
<text x="52.3" y="67.1">C307</text>
<text x="53.2" y="68.9">2µ2</text>
<text x="114.2" y="67.2">TEST</text>
<text x="187.2" y="69.9">GND</text>
<text x="190.6" y="66.2">µ1</text>
<text x="195.7" y="70.7">-5V</text>
<text x="50.7" y="78">GND</text>
<text x="54.1" y="73.4">µ1</text>
<text x="58.6" y="78">U303</text>
<text x="234.7" y="72.8">+3V3</text>
<text x="9.4" y="79.6">J302</text>
<text x="9.5" y="83.2">+ mA/A</text>
<text x="17.8" y="83.4">HRC_1A6</text>
<text x="19.2" y="79.8">F301</text>
<text x="65.2" y="82.4">REF2</text>
<text x="149.3" y="83.4">U301C</text>
<text x="179.9" y="80.9">R307</text>
<text x="183.9" y="81.4">10k</text>
<text x="199.6" y="81.6">U301D</text>
<text x="199.7" y="83.4">MAX44252</text>
<text x="207.4" y="78.4">TP304</text>
<text x="207.6" y="79.8">TEST</text>
<text x="229.9" y="82.5">DB27308</text>
<text x="232.9" y="78.9">D301</text>
<text x="247.8" y="78.4">TP305</text>
<text x="248" y="79.8">TEST</text>
<text x="10.3" y="88.6">J303</text>
<text x="44.3" y="85.2">R308</text>
<text x="44.6" y="87">0.01</text>
<text x="59.1" y="87.8">-IN</text>
<text x="59.1" y="84.2">+IN</text>
<text x="64.2" y="88.4" transform="rotate(-90 64.2 88.4)">GND</text>
<text x="64.2" y="84.2" transform="rotate(-90 64.2 84.2)">V+</text>
<text x="65.2" y="89.6">REF1</text>
<text x="65.8" y="86">OUT</text>
<text x="122.6" y="88.4" transform="rotate(-90 122.6 88.4)">V+</text>
<text x="123.3" y="84.3">U301B</text>
<text x="123.4" y="86.1">MAX44252</text>
<text x="146.7" y="89.6">+</text>
<text x="148.6" y="86.6" transform="rotate(-90 148.6 86.6)">V+</text>
<text x="149.6" y="84.8">MAX44252</text>
<text x="179.9" y="86.3">R312</text>
<text x="183.9" y="86.8">10k</text>
<text x="196.1" y="87.8">+</text>
<text x="198" y="84.8" transform="rotate(-90 198 84.8)">V+</text>
<text x="205.1" y="89.7">R313</text>
<text x="215.8" y="84.5">R309</text>
<text x="216.3" y="87.7">100</text>
<text x="219.4" y="88.6">C309</text>
<text x="228.4" y="84.5">R310</text>
<text x="229.2" y="87.7">1k</text>
<text x="232.9" y="88.8">D302</text>
<text x="241.9" y="84.5">R311</text>
<text x="242.3" y="87.7">470</text>
<text x="246.3" y="88.6">C310</text>
<text x="10.5" y="92.2">- mA/A</text>
<text x="58.6" y="94.1">INA286</text>
<text x="120.7" y="91.4">+</text>
<text x="128.7" y="93.2">R315</text>
<text x="129.2" y="95">18k</text>
<text x="136.9" y="92.7">C318</text>
<text x="136.9" y="95.6">µ1</text>
<text x="154.8" y="91.4">R314</text>
<text x="155.2" y="93.2">18k</text>
<text x="163.7" y="90.8">C317</text>
<text x="163.9" y="93.9">µ1</text>
<text x="205.5" y="91.4">10k</text>
<text x="221.1" y="92.2">1µ</text>
<text x="229.9" y="92.3">DB27308</text>
<text x="248" y="92.2">µ1</text>
<text x="62.4" y="100.4">GND</text>
<text x="154.8" y="100.4">R317</text>
<text x="205.1" y="98.6">R316</text>
<text x="205.5" y="100.4">10k</text>
<text x="221.3" y="98.6">GND</text>
<text x="234.8" y="98.6">GND</text>
<text x="248.3" y="98.6">GND</text>
<text x="128.7" y="102.2">R318</text>
<text x="129.5" y="104">2k</text>
<text x="155.6" y="102.2">2k</text>
<text x="207.9" y="107.6">GND</text>
<text x="131.5" y="111.2">GND</text>
<text x="157.6" y="109.4">GND</text>
<text x="70.7" y="119.5">+5V</text>
<text x="32.3" y="125.1">TP306</text>
<text x="65.7" y="125.6">µ1</text>
<text x="153.9" y="122.2">+3V3</text>
<text x="260.2" y="125.8">+5V</text>
<text x="10.3" y="131.7">J304</text>
<text x="32.5" y="126.5">TEST</text>
<text x="62.4" y="129.2">GND</text>
<text x="64" y="131.9">74HCT4052</text>
<text x="76.6" y="131.9">U304</text>
<text x="144.1" y="130.1">GND</text>
<text x="147.5" y="126.5">µ1</text>
<text x="151.2" y="130.1">R319</text>
<text x="151.6" y="131.9">470</text>
<text x="220.3" y="131.1">+3V3</text>
<text x="252.5" y="131">µ1</text>
<text x="12.6" y="135.3">D/T/WAV</text>
<text x="23.7" y="132.1">R320</text>
<text x="24.8" y="135.3">0</text>
<text x="41.1" y="135.6">+5V</text>
<text x="65.4" y="133.6">X</text>
<text x="72.3" y="135.6" transform="rotate(-90 72.3 135.6)">VCC</text>
<text x="76.8" y="133.6">X0</text>
<text x="76.8" y="135.4">X1</text>
<text x="76.8" y="137.2">X2</text>
<text x="148.5" y="135.5">R322</text>
<text x="158.4" y="135.5">R332</text>
<text x="200.6" y="132">+3V3</text>
<text x="215.7" y="136.3">µ1</text>
<text x="249.2" y="134.6">GND</text>
<text x="257.1" y="133.7">R321</text>
<text x="258.8" y="135.5">56</text>
<text x="29" y="138.9">D304</text>
<text x="32.7" y="142.5">BAV199</text>
<text x="65.4" y="140.8">Y</text>
<text x="76.8" y="140.8">Y0</text>
<text x="76.8" y="142.6">Y1</text>
<text x="76.8" y="139">X3</text>
<text x="126.9" y="143.5">R323</text>
<text x="148.9" y="139">33k</text>
<text x="157.4" y="144">Q301</text>
<text x="158.8" y="139">470</text>
<text x="194.3" y="143.8">R327</text>
<text x="195.8" y="141.7">DB27308</text>
<text x="198.8" y="138.1">D303</text>
<text x="207.7" y="143.8">R328</text>
<text x="212.3" y="139.9">GND</text>
<text x="248.2" y="143.5">R324</text>
<text x="261.1" y="142.6" transform="rotate(-90 261.1 142.6)">C</text>
<text x="263.3" y="144">Q303</text>
<text x="278.7" y="143.5">BZ301</text>
<text x="25.6" y="145.3">GND</text>
<text x="76.8" y="144.4">Y2</text>
<text x="76.8" y="146.2">Y3</text>
<text x="77.5" y="149.8">E</text>
<text x="127.7" y="147.1">1k</text>
<text x="134.1" y="144.4">C314</text>
<text x="135" y="146.2">2µ2</text>
<text x="157.9" y="145.3">BC818-40</text>
<text x="194.7" y="147">100</text>
<text x="198.8" y="148">D305</text>
<text x="208.2" y="147">100</text>
<text x="223.8" y="146.2">MMBFJ112</text>
<text x="223.8" y="144.4">Q302</text>
<text x="248.6" y="147.1">10k</text>
<text x="250" y="149.7">R325</text>
<text x="257.3" y="144.6">B</text>
<text x="261.1" y="147.9" transform="rotate(-90 261.1 147.9)">E</text>
<text x="263.9" y="145.3">BC818-40</text>
<text x="278.6" y="145.3">Buzzer</text>
<text x="65.4" y="153.4">GND</text>
<text x="72.3" y="154.9" transform="rotate(-90 72.3 154.9)">VEE</text>
<text x="77.4" y="155.2">B</text>
<text x="77.4" y="153.4">A</text>
<text x="88" y="152.6">R330</text>
<text x="88.1" y="154.4">R331</text>
<text x="95.7" y="154.5">56</text>
<text x="95.7" y="152.6">56</text>
<text x="141.3" y="150.7">R329</text>
<text x="141.7" y="152.5">n.p.</text>
<text x="195.8" y="151.6">DB27308</text>
<text x="217.6" y="153.4">R326</text>
<text x="219.3" y="155.2">1k</text>
<text x="250.1" y="151.5">100k</text>
<text x="57" y="157.9">GND</text>
<text x="144.1" y="158.8">GND</text>
<text x="154" y="158.8">GND</text>
<text x="200.7" y="157.9">GND</text>
<text x="252.8" y="158.8">GND</text>
<text x="259.9" y="158.8">GND</text>
<text x="270.7" y="158.8">GND</text>
<text x="64" y="163.2">C315</text>
<text x="65.7" y="165">µ1</text>
<text x="85.7" y="162.4">GND</text>
<text x="154.2" y="164.4">+5V</text>
<text x="62.4" y="168.7">GND</text>
<text x="70.9" y="169.5">-5V</text>
<text x="160" y="170.5">µ1</text>
<text x="150.3" y="178.6">U305</text>
<text x="162.1" y="174.1">GND</text>
<text x="10.2" y="185.6">COM</text>
<text x="10.3" y="182">J305</text>
<text x="18.3" y="182">L301</text>
<text x="18.9" y="184.7">FB</text>
<text x="146.9" y="185.7">MAX44250</text>
<text x="155.8" y="180.9" transform="rotate(-90 155.8 180.9)">V+</text>
<text x="156.1" y="183.9">+</text>
<text x="170.9" y="182.4">R333</text>
<text x="172.2" y="185.6">*</text>
<text x="181.7" y="182.4">R334</text>
<text x="183" y="185.6">*</text>
<text x="23.8" y="189.3">GND</text>
<text x="162.9" y="187.4">C320</text>
<text x="166" y="190.9">*</text>
<text x="173.7" y="187.4">C321</text>
<text x="177" y="190.8">*</text>
<text x="154" y="193.8">GND</text>
<text x="165.6" y="196.5">GND</text>
<text x="176.4" y="196.5">GND</text>
</g>
<g font-size="1" fill="#840084">
<text x="17.8" y="39.7">Fusible Resistor</text>
<text x="51" y="38.4">0.5%</text>
<text x="55.5" y="48.2">0.5%</text>
<text x="45.6" y="88.6">0.1%</text>
<text x="155.3" y="94.5">0.5%</text>
<text x="129.2" y="96.2">0.5%</text>
<text x="129.2" y="105.1">0.5%</text>
<text x="155.3" y="103.3">0.5%</text>
</g>
</svg>
